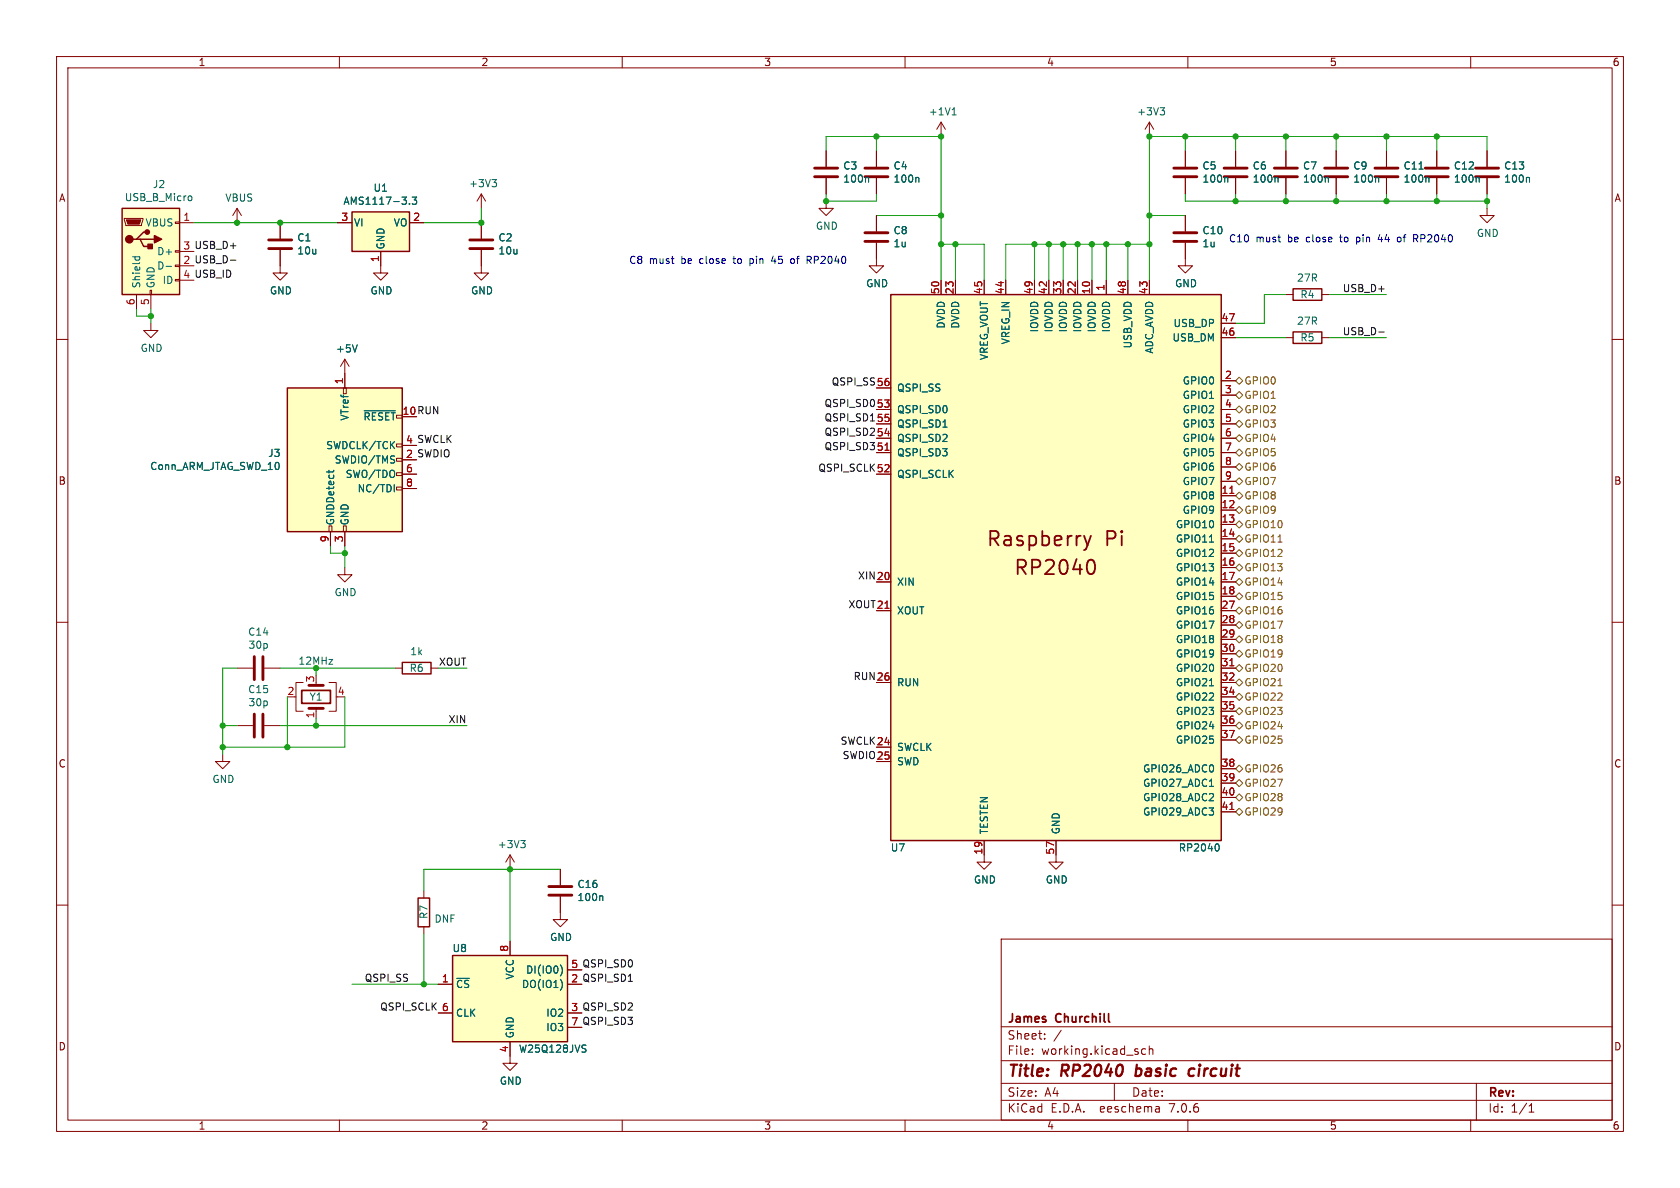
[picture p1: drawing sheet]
<svg xmlns="http://www.w3.org/2000/svg" width="297mm" height="210mm" viewBox="0 0 297 210" stroke-linecap="round" stroke-linejoin="round" font-family="sans-serif">
<g fill="none" stroke="#840000" stroke-width=".18">
<path d="M10 10h277v190h-277zM12 12h273v186h-273zM60 10v2M110 10v2M160 10v2M210 10v2M260 10v2M22 38.6h3.3v.3l-.3 1h-2.8zM31 39.2h.7v.3h-.7zM31.7 39.4h2.6M41.9 36.8l-.8 1.3M41.9 36.8v2.6"/>
<path d="M41.9 36.8l.8 1.3M49.5 39.4v2.8M59.7 39.4h2.5M72.4 39.4h2.5M85.1 34.3l-.8 1.3M85.1 34.3v2.5M85.1 39.4v2.8M85.1 34.3l.8 1.3M146 35.6v1.2h1.3l-1.3 1.3-1.2-1.3h1.2M146 26.7v2.8M146 31.5v2.8M154.9 26.7v2.8"/>
<path d="M154.9 31.5v2.8M154.9 38.1v2.8M166.4 21.6v2.5M166.4 21.6l-.8 1.3M166.4 21.6l.7 1.3M203.2 21.6v2.5M203.2 21.6l-.8 1.3M203.2 21.6l.8 1.3M209.5 26.7v2.8M209.5 31.5v2.8M209.5 38.1v2.8M218.4 26.7v2.8"/>
<path d="M218.4 31.5v2.8M227.3 26.7v2.8M227.3 31.5v2.8M236.2 26.7v2.8M236.2 31.5v2.8M245.1 26.7v2.8M245.1 31.5v2.8M254 26.7v2.8M254 31.5v2.8M262.9 36.8v1.3h1.3l-1.3 1.3-1.3-1.3h1.3M262.9 26.7v2.8M262.9 31.5v2.8"/>
<path d="M10 60h2M24.1 52.1v2.5M26.5 51.3h.3v.8h-.3zM26.7 57.2v1.2h1.2l-1.2 1.3-1.3-1.3h1.3M26.7 52.1v2.5M31 49.4h.7v.3h-.7zM31 46.9h.7v.2h-.7zM31 44.3h.7v.3h-.7zM31.7 44.5h2.6M49.5 44.2v4.1h1.3l-1.3 1.2-1.2-1.2h1.2M67.3 44.5v3.8h1.3l-1.3 1.2-1.3-1.2h1.3M85.1 44.2v4.1h1.3l-1.3 1.2-1.3-1.2h1.3"/>
<path d="M154.9 42.9v4.1h1.3l-1.3 1.3-1.2-1.3h1.2M166.4 49.5v2.6M168.9 49.5v2.6M174 49.5v2.6M177.8 49.5v2.6M182.9 49.5v2.6M185.4 49.5v2.6M188 49.5v2.6M190.5 49.5v2.6M193 49.5v2.6M195.6 49.5v2.6M199.4 49.5v2.6"/>
<path d="M203.2 49.5v2.6M209.5 42.9v4.1h1.3l-1.3 1.3-1.2-1.3h1.2M215.9 59.7h2.5M215.9 57.2h2.5M227.3 59.7h1.3M227.3 52.1h1.3M233.7 59.7h1.2M233.7 52.1h1.2M285 60h2M60.7 68.6h.5v1h-.5zM61 63.5v5.1M61 63.5l-.8 1.3"/>
<path d="M61 63.5l.7 1.3M70.1 78.5h1v.5h-1zM154.9 72.4h2.6M154.9 74.9h2.6M154.9 77.5h2.6M154.9 68.6h2.6M215.9 67.3h2.5M215.9 69.9h2.5M215.9 72.4h2.5M215.9 74.9h2.5M215.9 77.5h2.5M58.2 93h.5v1h-.5z"/>
<path d="M58.4 94v2.5M60.7 93h.5v1h-.5zM61 94v2.5M70.1 83.6h1v.5h-1zM70.1 81h1v.5h-1zM70.1 86.1h1v.5h-1zM71.1 83.8h2.6M71.1 86.4h2.6M154.9 80h2.6M154.9 83.8h2.6M215.9 87.6h2.5M215.9 90.2h2.5"/>
<path d="M215.9 92.7h2.5M215.9 95.3h2.5M215.9 97.8h2.5M215.9 80h2.5M215.9 82.6h2.5M215.9 85.1h2.5M10 110h2M41.9 118.1h2.8M46.7 118.1h2.8M61 100.3v1.3h1.2l-1.2 1.3-1.3-1.3h1.3M69.8 118.1h1.3M76.2 118.1h1.3"/>
<path d="M154.9 102.9h2.6M154.9 108h2.6M215.9 100.3h2.5M215.9 102.9h2.5M215.9 105.4h2.5M215.9 108h2.5M215.9 110.5h2.5M215.9 113h2.5M215.9 115.6h2.5M215.9 118.1h2.5M285 110h2M39.4 133.4v1.2h1.2l-1.2 1.3-1.3-1.3h1.3"/>
<path d="M41.9 128.3h2.8M46.7 128.3h2.8M52.1 123.2h.2M53.6 120.7h-1.3v5h1.3M55.9 125.2v1.8M58.2 120.7h1.2v5h-1.2M154.9 132.1h2.6M154.9 134.6h2.6M154.9 120.7h2.6M215.9 128.3h2.5M215.9 120.7h2.5M215.9 123.2h2.5"/>
<path d="M215.9 125.7h2.5M215.9 130.8h2.5M215.9 135.9h2.5M215.9 138.4h2.5M10 160h2M74.9 157.5v1.3M90.2 151.1l-.8 1.3M90.2 151.1v2.6M90.2 151.1l.7 1.3M99.1 158.5v4.1h1.2l-1.2 1.2-1.3-1.2h1.3M99.1 153.7v2.8M174 148.6v3.8h1.3l-1.3 1.3-1.3-1.3h1.3"/>
<path d="M186.7 148.6v3.8h1.3l-1.3 1.3-1.3-1.3h1.3M215.9 141h2.5M215.9 143.5h2.5M285 160h2M74.9 163.8v1.3M77.5 174h2.5M77.5 179.1h2.5M90.2 166.4v2.5M100.3 179.1h2.6M100.3 171.5h2.6M177 166h108v32h-108zM60 198v2"/>
<path d="M90.2 184.2v3.8h1.2l-1.2 1.2-1.3-1.2h1.3M100.3 181.6h2.6M110 198v2M160 198v2M177 194.5h108M177 191.5h108M177 187.5h108M177 181.5h108M182.5 186.3v.1M182.5 185.5v.1M184.7 183.6v.1M184.7 182.8v.1"/>
<path d="M187.6 182.1l-1.3 2M197 191.5v3M202.5 185.5l-.4-.1-.3 .3v.4l.2 .2h.5M203.2 185.5l.2-.1 .3 .1 .1 .9M203.2 184.9v1.5M204.9 195.7l.1 .9M205 196.5l-.2 .1M205 196h-.2M210 198v2M260 198v2M261 191.5v6.5M270.3 196.6h.9"/>
<path d="M270.3 195.5l.4-.4v1.5"/>
</g>
<path d="M200.7 190.1l.2 .1M201 188.2l-.3 2M211.2 189a.66 .66 0 0 0-1 .3l-.1 .5 .2 .3 .1 .1 .6-.1" fill="none" stroke="#840000" stroke-width=".4"/>
<g fill="none" stroke="#840000" stroke-width=".51">
<path d="M144 31.2h4.1M144 29.7h4.1M152.9 31.2h4.1M152.9 29.7h4.1M207.5 31.2h4.1M207.5 29.7h4.1M216.4 31.2h4.1M216.4 29.7h4.1M225.3 31.2h4.1M225.3 29.7h4.1M234.2 31.2h4.1M234.2 29.7h4.1"/>
<path d="M243.1 31.2h4M243.1 29.7h4M252 31.2h4M252 29.7h4M260.9 31.2h4M260.9 29.7h4M47.5 43.9h4.1M47.5 42.4h4.1M83.1 43.9h4M83.1 42.4h4M152.9 42.7h4.1M152.9 41.1h4.1"/>
<path d="M207.5 42.7h4.1M207.5 41.1h4.1M45 116.1v4M46.5 116.1v4M45 126.2v4.1M46.5 126.2v4.1M54.6 125.2h2.5M54.6 121.2h2.5M97 158.2h4.1M97 156.7h4.1"/>
</g>
<g fill="none" stroke="#006464" stroke-width=".18">
<path d="M168.4 19.3l.3-.3v1.3M205.1 19h.8l-.4 .5M205.6 19.5l.3 .3v.3l-.3 .2M33.5 34.6l.3 .1 .1 .2v.5l-.4 .1M72.4 36v.1M72.9 34.8h.8l-.5 .5 .4 .1v.6l-.2 .1-.5-.1M87 31.7h.8l-.5 .5M87.5 32.2l.3 .3v.3l-.3 .2M153.4 31.4l.2 .1v.7M162.3 31.4l.1 .1v.7M168.3 20.3h.7M216.9 31.4l.2 .1v.7"/>
<path d="M225.8 31.4l.1 .1v.7M234.7 31.4l.1 .1v.7M243.5 31.4l.2 .1v.7M250.9 29.9h.7M252.4 31.4l.2 .1v.7M261.3 31.4l.2 .1v.7M270.2 31.4l.2 .1v.7M23.4 45.4h1.3M23.9 45.4v.4M24.6 45.4l.1 .4M29.4 47.1h.9M63.2 61l-.5 1.2"/>
<path d="M64.4 72.6h5.5M166.7 75.5h.7M58.2 83.1v.5M59 83.1l-.1 .3M69.7 85.7v1.2M213.8 95.8h.7M213.8 121.2h.7M213.8 139h.7M92.1 148.6h.7l-.4 .5M92.6 149.1l.2 .2v.3l-.2 .3M106.4 158.4l.2 .1v.7M215.2 149.2a.79 .79 0 0 1 0 1.2"/>
<path d="M99.1 170.6a1.49 1.49 0 0 1 0 1.9M99.4 173.7v.8M103.1 184.7l.5 .1M103.4 185.4l.2 .2-.2 .4"/>
</g>
<g fill="#ffffc2" stroke="#ffffc2" stroke-width=".18">
<path d="M157.5 52.1h58.4v96.5h-58.4z"/>
<path d="M80 168.9h20.3v15.3h-20.3z"/>
<path d="M21.6 36.8h10.1v15.3h-10.1z"/>
<path d="M50.8 68.6h20.3v25.4h-20.3z"/>
<path d="M62.2 37.5h10.2v7h-10.2z"/>
</g>
<path d="M21.6 36.8h10.1v15.3h-10.1zM62.2 37.5h10.2v7h-10.2zM24.1 42.3h.7l.6 1.3h1.3M24.8 42.3h2.5M26 41h-.6l-1.3 1.3h-.6M157.5 52.1h58.4v96.5h-58.4zM228.6 51.1h5.1v2h-5.1zM228.6 58.7h5.1v2h-5.1zM50.8 68.6h20.3v25.4h-20.3zM71.1 117.1h5.1v2h-5.1zM73.9 158.8h2v5h-2zM80 168.9h20.3v15.3h-20.3z" fill="none" stroke="#840000" stroke-width=".25"/>
<path d="M191.6 94.7l.7 1.7M192.3 96.4l-.3 .6-.4 .3M192.7 98.9a.65 .65 0 0 1 .8 .5 1.49 1.49 0 0 1-.5 2.1h-.3M192.9 94.7l-.6 1.7" fill="none" stroke="#840000" stroke-width=".32"/>
<path d="M156.5 79.6h.7M217.4 87.2h.7M156.5 107.5h.7M217.4 117.7h.7M217.4 143.1h.7" fill="none" stroke="#a90000" stroke-width=".18"/>
<path d="M53.3 122h5.1v2.3h-5.1z" fill="none" stroke="#840000" stroke-width=".3"/>
<g fill="#840000" stroke="#840000" stroke-width=".25">
<path d="M27.3 41.7l1.3 .6-1.3 .6z"/>
<path d="M26.2 43.2h.7v.7h-.7z"/>
<circle cx="22.9" cy="42.3" r=".63"/>
<circle cx="26" cy="41" r=".38"/>
</g>
<path d="M22.4 38.9h2.5l-.3 .7h-2z" fill="#840000" stroke="#840000" stroke-width=".18"/>
<g fill="none" stroke="#725600" stroke-width=".18">
<path d="M218.4 77.5l.7-.7 .6 .7-.6 .6zM218.4 74.9l.7-.6 .6 .6-.6 .7zM218.4 72.4l.7-.6 .6 .6-.6 .6zM218.4 69.9l.7-.7 .6 .7-.6 .6zM218.4 67.3l.7-.6 .6 .6-.6 .6zM218.4 87.6l.7-.6 .6 .6-.6 .7zM218.4 90.2l.7-.7 .6 .7-.6 .6zM218.4 95.3l.7-.7 .6 .7-.6 .6zM218.4 85.1l.7-.6 .6 .6-.6 .6zM218.4 92.7l.7-.6 .6 .6-.6 .6zM218.4 82.6l.7-.7 .6 .7-.6 .6zM218.4 97.8l.7-.6 .6 .6-.6 .6z"/>
<path d="M218.4 80l.7-.6 .6 .6-.6 .6zM225.9 95.8h.8M218.4 100.3l.7-.6 .6 .6-.6 .7zM218.4 118.1l.7-.6 .6 .6-.6 .6zM218.4 115.6l.7-.7 .6 .7-.6 .6zM218.4 113l.7-.6 .6 .6-.6 .7zM218.4 108l.7-.7 .6 .7-.6 .6zM218.4 105.4l.7-.6 .6 .6-.6 .6zM218.4 110.5l.7-.6 .6 .6-.6 .6zM218.4 102.9l.7-.7 .6 .7-.6 .6zM218.4 128.3l.7-.7 .6 .7-.6 .6zM218.4 138.4l.7-.6 .6 .6-.6 .7z"/>
<path d="M218.4 125.7l.7-.6 .6 .6-.6 .7zM218.4 123.2l.7-.6 .6 .6-.6 .6zM218.4 135.9l.7-.6 .6 .6-.6 .6zM218.4 120.7l.7-.7 .6 .7-.6 .6zM218.4 130.8l.7-.6 .6 .6-.6 .6zM225.9 121.2h.8M218.4 141l.7-.7 .6 .7-.6 .6zM218.4 143.5l.7-.6 .6 .6-.6 .6z"/>
</g>
<path d="M40.7 46h1M243.7 58.7h1M153.9 74.4h.7M111.1 173.5h.7" fill="none" stroke="#0f0f0f" stroke-width=".18"/>
<g fill="none" stroke="#0000c2" stroke-width=".18">
<path d="M132.6 45.7v1.3M132.6 46.5l.1 .1M132.7 45.7l-.1 .1M136.7 45.2l-.3 1h.8M140.3 45.8l-.3-.1-.2 .3v.5l.2 .1 .3-.1M142.7 45.3h.5l.2 .2-.1 .4-.6 .1M143 46l.4 .6M239.8 41.9v1.3M239.8 42.7l.1 .1M239.9 41.9l-.1 .1M243.9 41.4l-.3 .9h.8M247 42.5l.3 .3 .3-.1"/>
<path d="M247.6 42l-.3-.1-.3 .3M249.9 41.5h.5l.3 .2-.2 .4-.6 .1M250.2 42.2l.5 .6"/>
</g>
<g fill="none" stroke="#009600" stroke-width=".18">
<path d="M34.3 39.4h25.4M85.1 36.8v2.6h-10.2M146 26.7v-2.6h20.4v25.4M146 34.3v1.3h8.9v-1.3M154.9 38.1h11.5M154.9 24.1v2.6M203.2 38.1h6.3M209.5 34.3v1.3h53.4M209.5 24.1v2.6M218.4 24.1v2.6M218.4 34.3v1.3M227.3 24.1v2.6"/>
<path d="M227.3 34.3v1.3M236.2 24.1v2.6M236.2 34.3v1.3M245.1 24.1v2.6M245.1 34.3v1.3M254 24.1v2.6M254 34.3v1.3M262.9 26.7v-2.6h-59.7v25.4M262.9 34.3v2.5M24.1 54.6v1.3h2.6M26.7 54.6v2.6M166.4 43.2h7.6v6.3"/>
<path d="M168.9 43.2v6.3M182.9 43.2v6.3M185.4 43.2v6.3M188 43.2v6.3M190.5 43.2v6.3M193 43.2v6.3M195.6 43.2v6.3M199.4 43.2v6.3M203.2 43.2h-25.4v6.3M218.4 59.7h8.9M227.3 52.1h-3.8v5.1h-5.1M234.9 59.7h10.2"/>
<path d="M234.9 52.1h10.2M58.4 96.5v1.3h2.6M61 96.5v3.8M41.9 118.1h-2.5v15.3M49.5 118.1h20.3M55.9 118.1v1.3M77.5 118.1h5M39.4 128.3h2.5M49.5 128.3h33M50.8 123.2v8.9M55.9 127v1.3M61 123.2v8.9h-21.6"/>
<path d="M90.2 153.7v12.7M99.1 153.7h-24.2v3.8M62.2 174h15.3M74.9 165.1v8.9"/>
</g>
<g fill="#009600" stroke="#009600" stroke-width=".18">
<circle cx="190.5" cy="43.2" r=".46"/>
<circle cx="203.2" cy="43.2" r=".46"/>
<circle cx="203.2" cy="38.1" r=".46"/>
<circle cx="193" cy="43.2" r=".46"/>
<circle cx="195.6" cy="43.2" r=".46"/>
<circle cx="203.2" cy="24.1" r=".46"/>
<circle cx="209.5" cy="24.1" r=".46"/>
<circle cx="188" cy="43.2" r=".46"/>
<circle cx="41.9" cy="39.4" r=".46"/>
<circle cx="49.5" cy="39.4" r=".46"/>
<circle cx="26.7" cy="55.9" r=".46"/>
<circle cx="61" cy="97.8" r=".46"/>
<circle cx="199.4" cy="43.2" r=".46"/>
<circle cx="218.4" cy="35.6" r=".46"/>
<circle cx="90.2" cy="153.7" r=".46"/>
<circle cx="55.9" cy="128.3" r=".46"/>
<circle cx="39.4" cy="132.1" r=".46"/>
<circle cx="50.8" cy="132.1" r=".46"/>
<circle cx="39.4" cy="128.3" r=".46"/>
<circle cx="74.9" cy="174" r=".46"/>
<circle cx="182.9" cy="43.2" r=".46"/>
<circle cx="185.4" cy="43.2" r=".46"/>
<circle cx="166.4" cy="43.2" r=".46"/>
<circle cx="166.4" cy="38.1" r=".46"/>
<circle cx="168.9" cy="43.2" r=".46"/>
<circle cx="166.4" cy="24.1" r=".46"/>
<circle cx="154.9" cy="24.1" r=".46"/>
<circle cx="85.1" cy="39.4" r=".46"/>
<circle cx="146" cy="35.6" r=".46"/>
<circle cx="218.4" cy="24.1" r=".46"/>
<circle cx="227.3" cy="24.1" r=".46"/>
<circle cx="254" cy="24.1" r=".46"/>
<circle cx="245.1" cy="24.1" r=".46"/>
<circle cx="236.2" cy="24.1" r=".46"/>
<circle cx="227.3" cy="35.6" r=".46"/>
<circle cx="236.2" cy="35.6" r=".46"/>
<circle cx="254" cy="35.6" r=".46"/>
<circle cx="245.1" cy="35.6" r=".46"/>
<circle cx="262.9" cy="35.6" r=".46"/>
<circle cx="55.9" cy="118.1" r=".46"/>
</g>
<g font-size="3.5" fill="#840000">
<text x="174.3" y="97">Raspberry</text>
<text x="195.4" y="97">Pi</text>
<text x="179.1" y="102.1">RP2040</text>
</g>
<g font-size="2.8" fill="#840000">
<text x="178" y="190.9">Title:</text>
<text x="187.7" y="190.9">RP2040</text>
<text x="201.6" y="190.9">basic</text>
<text x="211.8" y="190.9">circuit</text>
</g>
<g font-size="2.1" fill="#840000">
<text x="178" y="184">Sheet:</text>
<text x="178" y="181.2">James</text>
<text x="186.7" y="181.2">Churchill</text>
<text x="178" y="186.7">File:</text>
<text x="184.1" y="186.7">working.kicad_sch</text>
<text x="178" y="196.9">KiCad</text>
<text x="178" y="194.1">Size:</text>
<text x="184.7" y="194.1">A4</text>
<text x="185.7" y="196.9">E.D.A.</text>
<text x="194.6" y="196.9">eeschema</text>
<text x="200" y="194.1">Date:</text>
<text x="207" y="196.9">7.0.6</text>
<text x="263" y="194.3">Rev:</text>
<text x="263" y="196.9">Id:</text>
<text x="267.1" y="196.9">1/1</text>
</g>
<g font-size="1.8" fill="#840000">
<text x="35" y="11.9">1</text>
<text x="85" y="11.9">2</text>
<text x="135" y="11.9">3</text>
<text x="185" y="11.9">4</text>
<text x="235" y="11.9">5</text>
<text x="285" y="11.9">6</text>
<text x="10.3" y="35.9">A</text>
<text x="285.3" y="35.9">A</text>
<text x="71.1" y="73.4">10 RUN</text>
<text x="71.7" y="81">2 SWDIO</text>
<text x="71.7" y="78.5">4 SWCLK</text>
<text x="10.3" y="85.9">B</text>
<text x="285.3" y="85.9">B</text>
<text x="10.3" y="135.9">C</text>
<text x="285.3" y="135.9">C</text>
<text x="100.9" y="173.7">2 QSPI_SD1</text>
<text x="10.3" y="185.9">D</text>
<text x="285.3" y="185.9">D</text>
<text x="35" y="199.9">1</text>
<text x="85" y="199.9">2</text>
<text x="135" y="199.9">3</text>
<text x="185" y="199.9">4</text>
<text x="235" y="199.9">5</text>
<text x="285" y="199.9">6</text>
</g>
<g font-size="1.8" fill="#006464">
<text x="164.1" y="20.6">+1V1</text>
<text x="200.9" y="20.6">+3V3</text>
<text x="22" y="35.8">USB_B_Micro</text>
<text x="26.9" y="33.5">J2</text>
<text x="39.7" y="35.8">VBUS</text>
<text x="65.9" y="34.1">U1</text>
<text x="82.8" y="33.3">+3V3</text>
<text x="149" y="30.2">C3</text>
<text x="149" y="32.5">100n</text>
<text x="157.9" y="30.2">C4</text>
<text x="157.9" y="32.5">100n</text>
<text x="212.5" y="30.2">C5</text>
<text x="212.5" y="32.5">100n</text>
<text x="221.4" y="30.2">C6</text>
<text x="221.4" y="32.5">100n</text>
<text x="230.3" y="30.2">C7</text>
<text x="230.3" y="32.5">100n</text>
<text x="239.2" y="30.2">C9</text>
<text x="239.2" y="32.5">100n</text>
<text x="248" y="32.5">100n</text>
<text x="248" y="30.2">C11</text>
<text x="256.9" y="30.2">C12</text>
<text x="256.9" y="32.5">100n</text>
<text x="265.8" y="30.2">C13</text>
<text x="265.8" y="32.5">100n</text>
<text x="25.6" y="40.2">VBUS</text>
<text x="60.6" y="36.4">AMS1117-3.3</text>
<text x="62.5" y="40.2">VI</text>
<text x="69.5" y="40.2">VO</text>
<text x="144.1" y="40.8">GND</text>
<text x="157.9" y="41.6">C8</text>
<text x="212.5" y="41.6">C10</text>
<text x="27.7" y="47.9">D-</text>
<text x="27.7" y="45.3">D+</text>
<text x="52.5" y="42.9">C1</text>
<text x="52.5" y="45.2">10u</text>
<text x="68.2" y="44.2" transform="rotate(-90 68.2 44.2)">GND</text>
<text x="88" y="42.9">C2</text>
<text x="88" y="45.2">10u</text>
<text x="157.9" y="43.9">1u</text>
<text x="212.5" y="43.9">1u</text>
<text x="261" y="42.1">GND</text>
<text x="25" y="51.1" transform="rotate(-90 25 51.1)">Shield</text>
<text x="27.5" y="51.1" transform="rotate(-90 27.5 51.1)">GND</text>
<text x="28.7" y="50.4">ID</text>
<text x="47.6" y="52.2">GND</text>
<text x="65.4" y="52.2">GND</text>
<text x="83.2" y="52.2">GND</text>
<text x="153" y="51">GND</text>
<text x="207.6" y="51">GND</text>
<text x="229.2" y="50">27R</text>
<text x="229.8" y="52.9">R4</text>
<text x="167.2" y="58.2" transform="rotate(-90 167.2 58.2)">DVDD</text>
<text x="169.8" y="58.2" transform="rotate(-90 169.8 58.2)">DVDD</text>
<text x="183.7" y="58.9" transform="rotate(-90 183.7 58.9)">IOVDD</text>
<text x="186.3" y="58.9" transform="rotate(-90 186.3 58.9)">IOVDD</text>
<text x="188.8" y="58.9" transform="rotate(-90 188.8 58.9)">IOVDD</text>
<text x="191.4" y="58.9" transform="rotate(-90 191.4 58.9)">IOVDD</text>
<text x="193.9" y="58.9" transform="rotate(-90 193.9 58.9)">IOVDD</text>
<text x="196.4" y="58.9" transform="rotate(-90 196.4 58.9)">IOVDD</text>
<text x="207.4" y="58">USB_DP</text>
<text x="229.2" y="57.6">27R</text>
<text x="24.8" y="62.4">GND</text>
<text x="59.3" y="62.5">+5V</text>
<text x="174.9" y="63.8" transform="rotate(-90 174.9 63.8)">VREG_VOUT</text>
<text x="178.7" y="61" transform="rotate(-90 178.7 61)">VREG_IN</text>
<text x="200.3" y="61.7" transform="rotate(-90 200.3 61.7)">USB_VDD</text>
<text x="204.1" y="62.6" transform="rotate(-90 204.1 62.6)">ADC_AVDD</text>
<text x="207.2" y="60.6">USB_DM</text>
<text x="229.8" y="60.6">R5</text>
<text x="158.5" y="69.4">QSPI_SS</text>
<text x="209" y="68.2">GPIO0</text>
<text x="209" y="70.7">GPIO1</text>
<text x="61.8" y="74.5" transform="rotate(-90 61.8 74.5)">VTref</text>
<text x="64.2" y="74.5">~{RESET}</text>
<text x="158.5" y="73.3">QSPI_SD0</text>
<text x="158.5" y="75.8">QSPI_SD1</text>
<text x="209" y="73.3">GPIO2</text>
<text x="209" y="75.8">GPIO3</text>
<text x="26.5" y="83.3">Conn_ARM_JTAG_SWD_10</text>
<text x="47.3" y="81">J3</text>
<text x="57.6" y="79.6">SWDCLK/TCK</text>
<text x="59.1" y="82.1">SWDIO/TMS</text>
<text x="158.5" y="80.9">QSPI_SD3</text>
<text x="158.5" y="78.3">QSPI_SD2</text>
<text x="209" y="78.3">GPIO4</text>
<text x="209" y="80.9">GPIO5</text>
<text x="209" y="83.4">GPIO6</text>
<text x="61" y="84.7">SWO/TDO</text>
<text x="63.1" y="87.2">NC/TDI</text>
<text x="158.5" y="84.7">QSPI_SCLK</text>
<text x="209" y="88.5">GPIO8</text>
<text x="209" y="86">GPIO7</text>
<text x="59.3" y="93" transform="rotate(-90 59.3 93)">GNDDetect</text>
<text x="61.8" y="93" transform="rotate(-90 61.8 93)">GND</text>
<text x="207.8" y="93.6">GPIO10</text>
<text x="209" y="91">GPIO9</text>
<text x="207.8" y="96.1">GPIO11</text>
<text x="207.8" y="98.7">GPIO12</text>
<text x="207.8" y="101.2">GPIO13</text>
<text x="59.1" y="105.6">GND</text>
<text x="158.5" y="103.7">XIN</text>
<text x="207.8" y="103.7">GPIO14</text>
<text x="207.8" y="106.3">GPIO15</text>
<text x="43.8" y="112.6">C14</text>
<text x="158.5" y="108.8">XOUT</text>
<text x="207.8" y="108.8">GPIO16</text>
<text x="207.8" y="111.4">GPIO17</text>
<text x="207.8" y="113.9">GPIO18</text>
<text x="43.8" y="114.9">30p</text>
<text x="52.7" y="117.7">12MHz</text>
<text x="72.3" y="119">R6</text>
<text x="72.4" y="116">1k</text>
<text x="207.8" y="116.4">GPIO19</text>
<text x="207.8" y="119">GPIO20</text>
<text x="43.8" y="122.7">C15</text>
<text x="43.8" y="125">30p</text>
<text x="54.6" y="124.1">Y1</text>
<text x="158.5" y="121.5">RUN</text>
<text x="207.8" y="121.5">GPIO21</text>
<text x="207.8" y="124.1">GPIO22</text>
<text x="207.8" y="126.6">GPIO23</text>
<text x="207.8" y="129.1">GPIO24</text>
<text x="207.8" y="131.7">GPIO25</text>
<text x="158.5" y="132.9">SWCLK</text>
<text x="158.5" y="135.5">SWD</text>
<text x="202" y="136.8">GPIO26_ADC0</text>
<text x="37.5" y="138.6">GND</text>
<text x="202" y="139.3">GPIO27_ADC1</text>
<text x="202" y="141.8">GPIO28_ADC2</text>
<text x="174.9" y="147.6" transform="rotate(-90 174.9 147.6)">TESTEN</text>
<text x="187.6" y="147.6" transform="rotate(-90 187.6 147.6)">GND</text>
<text x="202" y="144.4">GPIO29_ADC3</text>
<text x="87.9" y="150.1">+3V3</text>
<text x="157.4" y="150.7">U7</text>
<text x="208.3" y="150.7">RP2040</text>
<text x="102" y="159.5">100n</text>
<text x="102" y="157.2">C16</text>
<text x="172.1" y="156.4">GND</text>
<text x="184.8" y="156.4">GND</text>
<text x="75.8" y="162.6" transform="rotate(-90 75.8 162.6)">R7</text>
<text x="76.7" y="163.3">DNF</text>
<text x="97.2" y="166.5">GND</text>
<text x="79.9" y="168.5">U8</text>
<text x="91" y="173.2" transform="rotate(-90 91 173.2)">VCC</text>
<text x="92.9" y="172.3">DI(IO0)</text>
<text x="80.5" y="174.9">~{CS}</text>
<text x="80.5" y="179.9">CLK</text>
<text x="92.2" y="174.9">DO(IO1)</text>
<text x="96.5" y="179.9">IO2</text>
<text x="91" y="183.6" transform="rotate(-90 91 183.6)">GND</text>
<text x="96.5" y="182.5">IO3</text>
<text x="88.3" y="191.9">GND</text>
<text x="91.6" y="186.3">W25Q128JVS</text>
</g>
<g font-size="1.8" fill="#a90000">
<text x="32.3" y="39.1">1</text>
<text x="60.3" y="39.1">3</text>
<text x="73" y="39.1">2</text>
<text x="67.1" y="46.4" transform="rotate(-90 67.1 46.4)">1</text>
<text x="166.1" y="52.1" transform="rotate(-90 166.1 52.1)">50</text>
<text x="168.7" y="52.1" transform="rotate(-90 168.7 52.1)">23</text>
<text x="173.7" y="52.1" transform="rotate(-90 173.7 52.1)">45</text>
<text x="177.5" y="52.1" transform="rotate(-90 177.5 52.1)">44</text>
<text x="182.6" y="52.1" transform="rotate(-90 182.6 52.1)">49</text>
<text x="185.2" y="52.1" transform="rotate(-90 185.2 52.1)">42</text>
<text x="187.7" y="52.1" transform="rotate(-90 187.7 52.1)">33</text>
<text x="190.2" y="52.1" transform="rotate(-90 190.2 52.1)">22</text>
<text x="192.8" y="52.1" transform="rotate(-90 192.8 52.1)">10</text>
<text x="195.3" y="51.5" transform="rotate(-90 195.3 51.5)">1</text>
<text x="199.1" y="52.1" transform="rotate(-90 199.1 52.1)">48</text>
<text x="202.9" y="52.1" transform="rotate(-90 202.9 52.1)">43</text>
<text x="23.9" y="54" transform="rotate(-90 23.9 54)">6</text>
<text x="26.4" y="54" transform="rotate(-90 26.4 54)">5</text>
<text x="215.9" y="59.4">46</text>
<text x="215.9" y="56.9">47</text>
<text x="60.7" y="68" transform="rotate(-90 60.7 68)">1</text>
<text x="154.9" y="68.3">56</text>
<text x="216.5" y="67.1">2</text>
<text x="216.5" y="69.6">3</text>
<text x="71.1" y="73.4">10</text>
<text x="154.9" y="72.1">53</text>
<text x="154.9" y="77.2">54</text>
<text x="154.9" y="74.7">55</text>
<text x="216.5" y="72.1">4</text>
<text x="216.5" y="74.7">5</text>
<text x="216.5" y="77.2">6</text>
<text x="71.7" y="83.6">6</text>
<text x="71.7" y="81">2</text>
<text x="71.7" y="78.5">4</text>
<text x="154.9" y="79.8">51</text>
<text x="154.9" y="83.6">52</text>
<text x="216.5" y="79.8">7</text>
<text x="216.5" y="82.3">8</text>
<text x="71.7" y="86.1">8</text>
<text x="215.9" y="87.4">11</text>
<text x="215.9" y="89.9">12</text>
<text x="216.5" y="84.8">9</text>
<text x="58.2" y="96" transform="rotate(-90 58.2 96)">9</text>
<text x="60.7" y="96" transform="rotate(-90 60.7 96)">3</text>
<text x="215.9" y="92.5">13</text>
<text x="215.9" y="95">14</text>
<text x="215.9" y="97.5">15</text>
<text x="215.9" y="100.1">16</text>
<text x="154.9" y="102.6">20</text>
<text x="154.9" y="107.7">21</text>
<text x="215.9" y="102.6">17</text>
<text x="215.9" y="105.2">18</text>
<text x="215.9" y="107.7">27</text>
<text x="215.9" y="110.2">28</text>
<text x="215.9" y="112.8">29</text>
<text x="215.9" y="115.3">30</text>
<text x="215.9" y="117.9">31</text>
<text x="50.7" y="122.9">2</text>
<text x="55.6" y="120.7" transform="rotate(-90 55.6 120.7)">3</text>
<text x="59.6" y="122.9">4</text>
<text x="154.9" y="120.4">26</text>
<text x="215.9" y="120.4">32</text>
<text x="215.9" y="122.9">34</text>
<text x="215.9" y="125.5">35</text>
<text x="55.6" y="127.1" transform="rotate(-90 55.6 127.1)">1</text>
<text x="154.9" y="131.8">24</text>
<text x="215.9" y="128">36</text>
<text x="215.9" y="130.6">37</text>
<text x="154.9" y="134.4">25</text>
<text x="215.9" y="135.6">38</text>
<text x="215.9" y="138.2">39</text>
<text x="215.9" y="140.7">40</text>
<text x="215.9" y="143.3">41</text>
<text x="173.7" y="151.2" transform="rotate(-90 173.7 151.2)">19</text>
<text x="186.4" y="151.2" transform="rotate(-90 186.4 151.2)">57</text>
<text x="78" y="173.7">1</text>
<text x="89.9" y="168.3" transform="rotate(-90 89.9 168.3)">8</text>
<text x="100.9" y="173.7">2</text>
<text x="100.9" y="171.2">5</text>
<text x="78" y="178.8">6</text>
<text x="100.9" y="178.8">3</text>
<text x="100.9" y="181.4">7</text>
<text x="89.9" y="186.1" transform="rotate(-90 89.9 186.1)">4</text>
</g>
<g font-size="1.8" fill="#0f0f0f">
<text x="32.3" y="46.7">2 USB_D-</text>
<text x="32.3" y="44.2">3 USB_D+</text>
<text x="32.3" y="49.3">4 USB_ID</text>
<text x="237.3" y="51.7">USB_D+</text>
<text x="237.3" y="59.3">USB_D-</text>
<text x="146.9" y="68.2">QSPI_SS 56</text>
<text x="145.7" y="77.1">QSPI_SD2</text>
<text x="145.7" y="74.6">QSPI_SD1</text>
<text x="145.7" y="72">QSPI_SD0</text>
<text x="144.6" y="83.5">QSPI_SCLK 52</text>
<text x="145.7" y="79.7">QSPI_SD3</text>
<text x="149.9" y="107.6">XOUT21</text>
<text x="151.6" y="102.5">XIN 20</text>
<text x="77.5" y="117.8">XOUT</text>
<text x="150.8" y="120.3">RUN26</text>
<text x="79.2" y="127.9">XIN</text>
<text x="148.5" y="131.7">SWCLK24</text>
<text x="148.9" y="134.3">SWDIO25</text>
<text x="64.4" y="173.6">QSPI_SS</text>
<text x="100.9" y="171.2">5 QSPI_SD0</text>
<text x="67.1" y="178.7">QSPI_SCLK 6</text>
<text x="100.9" y="178.8">3 QSPI_SD2</text>
<text x="100.9" y="181.4">7 QSPI_SD3</text>
</g>
<g font-size="1.8" fill="#0000c2">
<text x="111.1" y="46.7">C8</text>
<text x="114.8" y="46.7">must</text>
<text x="120.6" y="46.7">be</text>
<text x="124" y="46.7">close</text>
<text x="130.2" y="46.7">to</text>
<text x="133.2" y="46.7">pin</text>
<text x="137.3" y="46.7">45</text>
<text x="140.9" y="46.7">of</text>
<text x="143.9" y="46.7">RP2040</text>
<text x="217.2" y="42.9">C10</text>
<text x="222" y="42.9">must</text>
<text x="227.8" y="42.9">be</text>
<text x="231.2" y="42.9">close</text>
<text x="237.4" y="42.9">to</text>
<text x="240.4" y="42.9">pin</text>
<text x="244.5" y="42.9">44</text>
<text x="248.1" y="42.9">of</text>
<text x="251.1" y="42.9">RP2040</text>
</g>
<g font-size="1.8" fill="#725600">
<text x="219.9" y="70.7">GPIO1</text>
<text x="219.9" y="68.2">GPIO0</text>
<text x="219.9" y="75.8">GPIO3</text>
<text x="219.9" y="73.3">GPIO2</text>
<text x="219.9" y="83.4">GPIO6</text>
<text x="219.9" y="80.9">GPIO5</text>
<text x="219.9" y="78.3">GPIO4</text>
<text x="219.9" y="88.5">GPIO8</text>
<text x="219.9" y="86">GPIO7</text>
<text x="219.9" y="91">GPIO9</text>
<text x="219.9" y="93.6">GPIO10</text>
<text x="219.9" y="101.2">GPIO13</text>
<text x="219.9" y="96.1">GPIO11</text>
<text x="219.9" y="98.7">GPIO12</text>
<text x="219.9" y="106.3">GPIO15</text>
<text x="219.9" y="103.7">GPIO14</text>
<text x="219.9" y="113.9">GPIO18</text>
<text x="219.9" y="108.8">GPIO16</text>
<text x="219.9" y="111.4">GPIO17</text>
<text x="219.9" y="119">GPIO20</text>
<text x="219.9" y="116.4">GPIO19</text>
<text x="219.9" y="124.1">GPIO22</text>
<text x="219.9" y="121.5">GPIO21</text>
<text x="219.9" y="129.1">GPIO24</text>
<text x="219.9" y="126.6">GPIO23</text>
<text x="219.9" y="131.7">GPIO25</text>
<text x="219.9" y="136.8">GPIO26</text>
<text x="219.9" y="141.8">GPIO28</text>
<text x="219.9" y="139.3">GPIO27</text>
<text x="219.9" y="144.4">GPIO29</text>
</g>
</svg>
